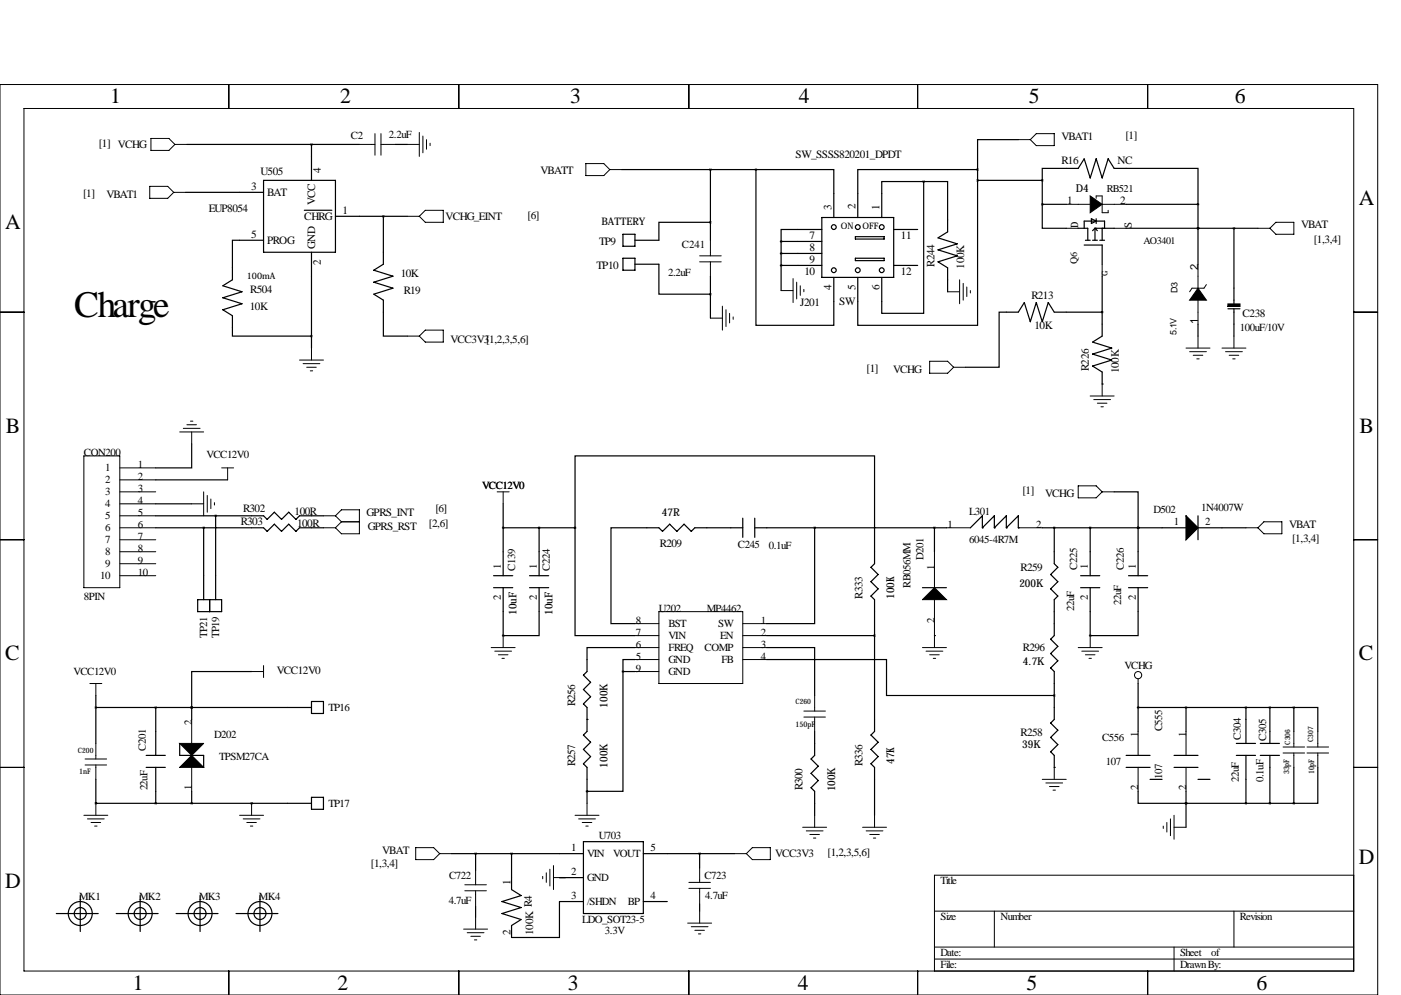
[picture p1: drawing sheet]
<svg xmlns="http://www.w3.org/2000/svg" width="297mm" height="211mm" viewBox="0 0 297 211" stroke-linecap="round" stroke-linejoin="round" font-family="sans-serif">
<g fill="none" stroke="#000" stroke-width=".21">
<path d="M0 17.9h292.1v193.1h-292.1zM48.5 17.9v5.1M97.3 17.9v5.1M146 17.9v5.1M194.6 17.9v5.1M243.3 17.9v5.1M5.1 23h281.9v182.9h-281.9zM31.7 39.5h3.9l1.2 1.3-1.2 1.3h-3.9zM32 29.4h3.8l1.3 1.2-1.3 1.3h-3.8zM37.1 30.6h2.5M76.2 30.6h3.3M79.5 28.3v4.6"/>
<path d="M80.8 30.6h3M80.8 28.3v4.6M86.4 30.6h2.5M88.9 28.1v5.1M89.7 28.8v3.6M90.4 29.6v2M91.2 30.4v.5M124.2 34.7h3.8l1.3 1.3-1.3 1.2h-3.8zM129.3 36h2.5M215.9 29.6h2.5M218.4 29.6l1.3-1.3h3.8v2.6h-3.8zM36.8 40.8h2.6"/>
<path d="M86.4 45.9h2.5M88.9 45.9l1.3-1.3h3.8v2.5h-3.8zM148.3 54.2h4.6M148.3 55.5h4.6M150.6 50.9v3.3M150.6 55.5v3.1M168.1 59.1v5M168.9 59.8v3.6M203.5 59.3v5.1M226.1 48.4h2.5M226.1 43.3h5M232.4 42.1v-.6h1.3v3.6h1.2v-.5"/>
<path d="M233.7 56v2.6M233.7 43.3h5.1M236.2 48.4h2.6M254 56v5.1M266.7 48.4h2.5M270.5 47.1h3.8v2.6h-3.8l-1.3-1.3zM0 66.2h5.1M63.5 76.3h5.1M64.3 77.1h3.5M65 77.9h2.1M65.8 78.6h.5M66 73.8v2.5"/>
<path d="M86.4 71.3h2.5M90.2 70h3.8v2.5h-3.8l-1.3-1.2zM150.6 67.5h2.6M153.2 64.9v5.1M153.9 65.7v3.5M154.7 66.4v2.1M155.4 67.2v.5M165.6 61.6h2.5M169.7 60.6v2M170.4 61.4v.5M197.1 76.6h3.8l1.3 1.3-1.3 1.2h-3.8zM200.9 61.9h2.6"/>
<path d="M202.2 77.9h2.5M204.2 60.1v3.5M205 60.8v2.1M205.7 61.6v.5M251.5 73.8h5M252.2 74.6h3.6M253 75.3h2M253.7 76.1h.6M254 63.6v5.1M254 71.3v2.5M255.8 60.3l-.5 .8h-2.6l-.5 .8M259.1 73.8h5.1"/>
<path d="M259.8 74.6h3.6M260.6 75.3h2M261.4 76.1h.5M261.6 71.3v2.5M287 66.2h5.1M17.8 96.7h7.6v27.9h-7.6zM25.4 99.2h7.6M38.1 91.6h5.1M38.9 90.8h3.5M39.6 90.1h2.1M40.4 89.3h.5M40.6 91.6v2.5"/>
<path d="M47 99.2h2.5M48.3 99.2v2.5M231.1 84h5.1M231.9 84.7h3.6M232.7 85.5h2M233.4 86.2h.5M233.7 81.4v2.6M0 114.4h5.1M25.4 114.4h7.6M25.4 101.7h7.6M25.4 104.3h7.6M25.4 106.8h7.6"/>
<path d="M25.4 109.4h7.6M25.4 111.9h7.6M25.4 117h7.6M25.4 119.5h7.6M40.6 106.8h2.6M43.2 104.3v5.1M43.9 105v3.6M44.7 105.8v2M45.5 106.6v.5M68.6 109.4h2.5M68.6 111.9h2.5M71.1 109.4l1.3 1.2"/>
<path d="M71.1 109.4l1.3-1.3h3.8v5.1h-3.8l-1.3-1.3M72.4 110.6h3.8M72.4 110.6l-1.3 1.3M105.4 104.3h2.5M106.7 104.3v2.5M198.1 117v7.6M200.7 111.9h5M215.9 111.9h5.1M228.6 103h3.8l1.3 1.3-1.3 1.3h-3.8zM233.7 104.3h2.5M264.2 111.9h2.5M268 110.6h3.8v2.6h-3.8l-1.3-1.3z"/>
<path d="M287 114.4h5.1M25.4 122.1h7.6M104.1 137.3h5.1M104.9 138.1h3.6M105.7 138.8h2M106.4 139.6h.5M106.7 134.8v2.5M134.6 132.2h5.1M134.6 134.8h5.1M134.6 137.3h5.1M134.6 139.8h5.1M139.7 129.7h17.8v15.2h-17.8z"/>
<path d="M157.5 132.2h5.1M157.5 134.8h5.1M157.5 137.3h5.1M157.5 139.8h5.1M195.6 137.3h5.1M196.3 138.1h3.6M197.1 138.8h2M197.9 139.6h.5M198.1 127.1v10.2M228.6 137.3h5.1M229.4 138.1h3.5M230.1 138.8h2.1"/>
<path d="M230.9 139.6h.5M231.1 134.8v2.5M19 144.9h2.6M20.3 144.9v2.6M20.3 157.6v3.3M40.6 152.5v5.1M53.3 142.4h2.6M55.9 141.1v2.6M134.6 142.4h5.1M170.4 150.8h4.6M170.4 152h4.6M172.7 147.5v3.3"/>
<path d="M172.7 152v3.1M241.3 143.9v1M241.3 155.1v5.1M251.5 155.1v5.1M272 158.4h4.6M272 159.7h4.6M274.3 155.1v3.3M274.3 159.7v3M277.1 158.4h4.6M277.1 159.7h4.6M279.4 155.1v3.3M279.4 159.7v3"/>
<path d="M0 162.7h5.1M17.8 172.9h5.1M18 160.9h4.6M18 162.2h4.6M18.5 173.6h3.6M19.3 174.4h2M20.1 175.1h.5M20.3 162.2v3M20.3 170.3v2.6M40.6 162.7v5.1M50.8 172.9h5.1M51.6 173.6h3.5"/>
<path d="M52.3 174.4h2.1M53.1 175.1h.5M53.3 170.3v2.6M88.1 179.7h3.8l1.3 1.3-1.3 1.3h-3.8zM121.9 172.9h5.1M122.7 173.6h3.5M123.4 174.4h2.1M124.2 175.1h.5M124.5 170.3v2.6M170.2 175.4h5.1M170.9 176.2h3.6M171.7 176.9h2"/>
<path d="M172.5 177.7h.5M172.7 172.9v2.5M182.9 175.4h5.1M183.6 176.2h3.6M184.4 176.9h2M185.2 177.7h.5M185.4 172.9v2.5M221 165.2h5.1M221.7 166h3.6M222.5 166.8h2M223.3 167.5h.5M223.5 162.7v2.5"/>
<path d="M241.3 162.7v5.1M246.6 175.1v.6M247.4 174.4v2M248.2 173.6v3.6M248.9 172.9v5M248.9 175.4h2.6M251.5 162.7v5.1M287 162.7h5.1M93.2 181h2.6M98.3 197h5.1M98.6 188.9h4.5M98.6 187.6h4.5"/>
<path d="M99.1 197.8h3.5M99.8 198.5h2.1M100.6 199.3h.5M100.8 184.5v3.1M100.8 188.9v3.3M100.8 194.5v2.5M115.1 185.8v.5M115.8 185.1v2M116.6 184.3v3.5M117.3 186.1h2.6M117.3 183.5v5.1M145.8 195.7h5.1"/>
<path d="M146 188.4h4.6M146 187.1h4.6M146.6 196.5h3.5M147.3 197.2h2.1M148.1 198h.5M148.3 184v3.1M148.3 188.4v3.3M148.3 193.2v2.5M155.7 181h2.5M158.2 181l1.3-1.3h3.8v2.6h-3.8zM198.1 193.2h88.9M210.8 193.2v7.6"/>
<path d="M261.6 193.2v7.6M287 185.6h-88.9v20.3M48.5 205.9v5.1M97.3 205.9v5.1M146 205.9v5.1M194.6 205.9v5.1M198.1 203.3h88.9M198.1 200.8h88.9M243.3 205.9v5.1M248.9 200.8v5.1"/>
<circle cx="241.3" cy="143.1" r=".76"/>
</g>
<path d="M231.1 41.5l2.6 1.8-2.6 1.8zM254 61.1l1.8 2.5h-3.6zM198.1 124.6l2.6 2.5h-5.1zM38.1 157.6h5.1l-2.6 2.6zM40.6 160.2l2.6 2.5h-5.1z" fill="#000" stroke="#000" stroke-width=".21"/>
<g fill="none" stroke="#000" stroke-width=".25">
<path d="M39.6 30.6h36.6M55.9 38.2h15.2v15.3h-15.2zM66 30.6v7.6M83.8 30.6h2.6M131.8 36h28.5M150.6 36v14.9M160.3 36v33h16.5v-10.2M160.3 36h16.5v10.1M195.8 38.5h-8.9v7.6M195.8 38.5v27.9h-8.9v-7.6M195.8 38.5h5.1v10.7l-2 1.2 4 1.3-4 1.3 4 1.2-4 1.3 2 1.3v5.1M207.3 36h-25.4v10.1"/>
<path d="M207.3 38.2v30.8h-25.4v-10.2M207.3 38.2h13.7M207.3 36v2.2M215.9 29.6h-8.6v6.4M221 38.2v-2.5h7.6l1.3-2 1.2 4 1.3-4 1.3 4 1.2-4 1.3 2h17.8v7.6M221 38.2v5.1M39.4 40.8h16.5M55.9 50.9h-6.6v8.4l-2.1 1.3 4.1 1.3-4.1 1.2 4.1 1.3-4.1 1.3 2.1 1.2v4.4h16.7M64.5 44.6h5.9M66 53.5v20.3M71.1 45.9h15.3M81.3 45.9v10.1l-2.1 1.3 4.1 1.3-4.1 1.2 4.1 1.3-4.1 1.3 2.1 1.2v7.7h5.1"/>
<path d="M132.1 49.7h2.5v2.5h-2.5zM132.1 54.8h2.5v2.5h-2.5zM134.6 56h5.1v6.4h10.9M150.6 47.1h-10.9v3.8h-5.1M150.6 58.6v8.9M165.6 51.2h8.6M165.6 53.7h8.6M165.6 56.3h8.6M165.6 51.2v10.4M174.2 48.7h-8.6v2.5M174.2 46.1h15.3v12.7h-15.3zM181.4 50.2h6.1v.5h-6.1z"/>
<path d="M181.4 54.8h6.1v.5h-6.1zM189.5 48.7h5.1M189.5 56.3h5.1M221 43.3v5.1h5.1M221 43.3h5.1M228.6 48.4h2v2.5M229.9 52h3.8v4M229.9 48.4v-1.5h4.3v1.5M230.1 50.9h1M231.4 46.4l1 .5-1 .5zM231.6 50.9h1.1M232.2 48.4h4"/>
<path d="M232.2 48.4v2.5M232.2 48.4l-.6 .5M232.2 48.4l.5 .5M232.4 46.4v1M233.2 50.9h1M233.7 48.4v2.5M233.7 58.6v12.7l-2.1 1.2 4.1 1.3-4.1 1.3 4.1 1.2-4.1 1.3 2.1 1.3v2.5M238.8 48.4h27.9M238.8 43.3h15.2M254 48.4h.1M254 43.3v12.7M261.6 48.4v16"/>
<path d="M233.7 66.2h-10.2l-1.3-2.1-1.2 4.1-1.3-4.1-1.3 4.1-1.2-4.1-1.3 2.1h-4.1v11.7h-7.1M254 68.7v2.6M260.3 65.5h2.6M261.6 65.5v5.8M40.6 94.1v5.1h-7.6M233.7 81.4h.1M33 111.9h22.9l.7 .8 1.6-1.6 1.5 1.6 1.5-1.6 1.5 1.6 .8-.8h5.1M33 109.4h22.9l.7 .7 1.6-1.5 1.5 1.5 1.5-1.5 1.5 1.5 .8-.7h5.1M33 101.7h15.3M33 106.8h7.6M43.2 111.9v15.2M45.7 109.4v17.7"/>
<path d="M106.7 111.9h15.2M106.7 106.8v15.3M114.3 111.9v10.2M121.9 111.9v-15.2h63.5v22.8l-.7 .8 1.5 1.5-1.5 1.5 1.5 1.6-1.5 1.5 .7 .7v28l-.7 .7 1.5 1.6-1.5 1.5 1.5 1.5-1.5 1.5 .7 .8v10.2M121.9 111.9v22.9h12.7M157.5 111.9h-10.2l-.7 .8-1.6-1.6-1.5 1.6-1.5-1.6-1.5 1.6-.8-.8h-10.2v20.3h5.1M157.5 109.9v4M160 111.9h40.7M160 109.9v4M172.7 111.9v20.3h-10.1M198.1 111.9v5.1M205.7 111.9l2.6-2.5v2.5"/>
<path d="M208.3 111.9h.1M208.3 111.9l2.5-2.5v2.5M210.8 111.9h.1M210.8 111.9l2.6-2.5v2.5M213.4 111.9h.1M213.4 111.9l2.5-2.5v2.5M215.9 111.9h.1M221 111.9h30.5M223.5 111.9v7.6l.8 .8-1.5 1.5 1.5 1.5-1.5 1.6 1.5 1.5-.8 .7v7.7l-.7 .7 1.5 1.5-1.5 1.6 1.5 1.5-1.5 1.5 .7 .8v10.1l-.7 .8 1.5 1.5-1.5 1.6 1.5 1.5-1.5 1.5 .7 .8v2.5M231.1 111.9v10.2M236.2 104.3h5.1v7.6M241.3 111.9h.1"/>
<path d="M241.3 111.9v10.2M254 111.9h10.2M254 109.4v5M41.9 127.1h5.1v2.6h-5.1zM44.4 127.1v2.6M104.6 124.6h4.1M104.6 122.1h4.1M106.7 134.8h.1M106.7 124.6v10.2M112.3 124.6h4M112.3 122.1h4M114.3 124.6v10.2h-7.6"/>
<path d="M134.6 137.3h-10.1v5.1l-.8 .7 1.5 1.6-1.5 1.5 1.5 1.5-1.5 1.5 .8 .8v5.1l-.8 .7 1.5 1.6-1.5 1.5 1.5 1.5-1.5 1.5 .8 .8v7.6M134.6 139.8h-2.5v2.6M162.6 139.8h25.4v7.7h35.5M162.6 137.3h10.1v10.2M162.6 134.8h22.8M195.6 124.6h5.1M198.1 134.8h.1M229.1 124.6h4.1M229.1 122.1h4.1M231.1 134.8h.1M231.1 124.6v10.2M239.3 124.6h4"/>
<path d="M239.3 122.1h4M241.3 124.6v10.2h-10.2M20.3 150h45.7M20.3 147.5v10.1M33 150v10.2M38.1 157.6v2.6h5.1v2.5M40.6 150h.1M40.6 150v2.5M53.3 142.4h-12.7v7.6M66 148.7h2.6v2.6h-2.6zM124.5 152.5h.1M132.1 142.4v25.4h-7.6"/>
<path d="M132.1 142.4h2.5M172.7 155.1v5.1l-.7 .7 1.5 1.5-1.5 1.6 1.5 1.5-1.5 1.5 .7 .8v5.1M241.3 144.9v10.2M241.3 150h33M251.5 150v5.1M262.1 157.6h4.1M264.2 150v7.6M267.2 157.6h4.1M269.2 150v7.6M274.3 150h5.1v5.1M274.3 150v5.1M20.3 170.3h.1"/>
<path d="M20.3 170.3h45.7M20.3 165.2v5.1M31 160.2h4.1M31 162.7h4.1M33 162.7v7.6M40.6 167.8v2.5M53.3 170.3h.1M66 169.1h2.6v2.5h-2.6zM123.7 178.4h12.7v15.3h-12.7zM223.5 162.7h.1M238.8 160.2h5M238.8 162.7h5"/>
<path d="M241.3 167.8v2.5h10.2M243.8 165.2h2.6M248.9 160.2h5.1M248.9 162.7h5.1M251.5 170.3h.1M251.5 170.3h22.8M251.5 167.8v7.6M254 165.2h2.5M262.1 160.2h4.1M264.2 160.2v10.1M267.2 160.2h4.1M269.2 160.2v10.1"/>
<path d="M274.3 162.7v7.6M279.4 162.7v7.6h-5.1M11.9 193.7h8.9M17 189.9v7.6M24.6 193.7h8.9M29.7 189.9v7.6M37.3 193.7h8.9M42.4 189.9v7.6M50 193.7h8.9M55.1 189.9v7.6M95.8 181h27.9M100.8 181v3.5"/>
<path d="M100.8 192.2v2.3M108.5 181v7.6l2 1.3-4.1 1.2 4.1 1.3-4.1 1.3 4.1 1.3-2 1.2v2.6h10.1v-7.7h5.1M118.6 186.1h5.1M136.4 181h19.3M136.4 191.1h5.1M148.3 181v3M148.3 191.7v1.5"/>
<circle cx="176.8" cy="48.1" r=".51"/>
<circle cx="176.8" cy="57.3" r=".51"/>
<circle cx="181.9" cy="57.3" r=".51"/>
<circle cx="181.9" cy="48.1" r=".51"/>
<circle cx="186.9" cy="57.3" r=".51"/>
<circle cx="186.9" cy="48.1" r=".51"/>
<circle cx="17" cy="193.7" r="1.27"/>
<circle cx="17" cy="193.7" r="2.54"/>
<circle cx="29.7" cy="193.7" r="1.27"/>
<circle cx="29.7" cy="193.7" r="2.54"/>
<circle cx="42.4" cy="193.7" r="1.27"/>
<circle cx="42.4" cy="193.7" r="2.54"/>
<circle cx="55.1" cy="193.7" r="1.27"/>
<circle cx="55.1" cy="193.7" r="2.54"/>
</g>
<path d="M260.3 64.5h2.6v.5h-2.6zM251.5 109.4l2.5 2.5-2.5 2.5z" fill="#000" stroke="#000" stroke-width=".25"/>
<path d="M40.6 170.3a.05 .05 0 0 0 .1 0 .05 .05 0 0 0-.1 0zM53.3 170.3a.05 .05 0 0 0 .1 0 .05 .05 0 0 0-.1 0zM40.6 150a.05 .05 0 0 0 .1 0 .05 .05 0 0 0-.1 0zM124.4 167.8a.05 .05 0 0 0 .1 0 .05 .05 0 0 0-.1 0zM231.1 111.9a.05 .05 0 0 0 .1 0 .05 .05 0 0 0-.1 0zM231.1 134.8a.05 .05 0 0 0 .1 0 .05 .05 0 0 0-.1 0zM40.6 150a.05 .05 0 0 0 .1 0 .05 .05 0 0 0-.1 0zM207.2 36a.05 .05 0 0 0 .1 0 .05 .05 0 0 0-.1 0zM195.8 38.5a.05 .05 0 0 0 .1 0 .05 .05 0 0 0-.1 0zM66 71.3a.05 .05 0 0 0 .1 0 .05 .05 0 0 0-.1 0zM66 30.6a.05 .05 0 0 0 .1 0 .05 .05 0 0 0-.1 0zM207.2 38.2a.05 .05 0 0 0 .1 0 .05 .05 0 0 0-.1 0zM264.1 170.3a.05 .05 0 0 0 .1 0 .05 .05 0 0 0-.1 0zM269.2 170.3a.05 .05 0 0 0 .1 0 .05 .05 0 0 0-.1 0zM251.4 170.3a.05 .05 0 0 0 .1 0 .05 .05 0 0 0-.1 0zM251.4 150a.05 .05 0 0 0 .1 0 .05 .05 0 0 0-.1 0zM264.1 150a.05 .05 0 0 0 .1 0 .05 .05 0 0 0-.1 0zM269.2 150a.05 .05 0 0 0 .1 0 .05 .05 0 0 0-.1 0zM251.4 170.3a.05 .05 0 0 0 .1 0 .05 .05 0 0 0-.1 0zM100.8 181a.05 .05 0 0 0 .1 0 .05 .05 0 0 0-.1 0zM148.3 181a.05 .05 0 0 0 .1 0 .05 .05 0 0 0-.1 0zM108.4 181a.05 .05 0 0 0 .1 0 .05 .05 0 0 0-.1 0z" fill="#000" stroke="#000" stroke-width=".51"/>
<text font-size="7.9" x="15.7" y="67.2">Charge</text>
<g font-size="4.6">
<text x="23.3" y="21.9">1</text>
<text x="72.1" y="21.9">2</text>
<text x="120.9" y="21.9">3</text>
<text x="169.4" y="21.9">4</text>
<text x="218.1" y="21.9">5</text>
<text x="261.8" y="21.9">6</text>
<text x="288.1" y="43.5">A</text>
<text x="1.1" y="48.6">A</text>
<text x="1.2" y="91.8">B</text>
<text x="288.2" y="91.8">B</text>
<text x="1.1" y="140">C</text>
<text x="288.1" y="140">C</text>
<text x="288.1" y="183.2">D</text>
<text x="1.1" y="188.3">D</text>
<text x="28.2" y="209.9">1</text>
<text x="71.6" y="209.9">2</text>
<text x="120.4" y="209.9">3</text>
<text x="169.1" y="209.9">4</text>
<text x="217.6" y="209.9">5</text>
<text x="266.4" y="209.9">6</text>
</g>
<g font-size="2.4">
<text x="225" y="29.6">VBAT1</text>
<text x="238.6" y="29.4">[1]</text>
<text x="20.9" y="31.1">[1] VCHG</text>
<text x="168.7" y="33.4">SW_SSSS820201_DPDT</text>
<text x="225.1" y="34.7">R16</text>
<text x="236.9" y="34.7">NC</text>
<text x="17.6" y="41.8">[1]</text>
<text x="53.3" y="40.3">3</text>
<text x="55.2" y="37">U505</text>
<text x="56.6" y="41.5">BAT</text>
<text x="68.1" y="36.7" transform="rotate(-90 68.1 36.7)">4</text>
<text x="114.6" y="37">VBATT</text>
<text x="22.6" y="42.1">VBAT1</text>
<text x="44.2" y="45">EUP8054</text>
<text x="64.5" y="46.6">CHRG</text>
<text x="66.8" y="43.5" transform="rotate(-90 66.8 43.5)">VCC</text>
<text x="72.6" y="45.4">1</text>
<text x="94.5" y="46.6">VCHG_EINT</text>
<text x="111.9" y="46.4">[6]</text>
<text x="176.3" y="44.6" transform="rotate(-90 176.3 44.6)">3</text>
<text x="181.4" y="44.3" transform="rotate(-90 181.4 44.3)">2</text>
<text x="186.4" y="44.6" transform="rotate(-90 186.4 44.6)">1</text>
<text x="226.2" y="43.3">1</text>
<text x="237.5" y="43.3">2</text>
<text x="53.3" y="50.4">5</text>
<text x="56.6" y="51.7">PROG</text>
<text x="66.8" y="52.7" transform="rotate(-90 66.8 52.7)">GND</text>
<text x="127" y="52">TP9</text>
<text x="171.6" y="50.7">7</text>
<text x="171.6" y="53.2">8</text>
<text x="191" y="50.7">11</text>
<text x="275.8" y="48.4">VBAT</text>
<text x="278.5" y="51.4">[1,3,4]</text>
<text x="68.1" y="56.1" transform="rotate(-90 68.1 56.1)">2</text>
<text x="85" y="58.8">10K</text>
<text x="126.5" y="57">TP10</text>
<text x="170.5" y="58.3">10</text>
<text x="171.6" y="55.8">9</text>
<text x="191" y="58.3">12</text>
<text x="198.1" y="56.6" transform="rotate(-90 198.1 56.6)">R244</text>
<text x="204.5" y="56.9" transform="rotate(-90 204.5 56.9)">100K</text>
<text x="254" y="57.3" transform="rotate(-90 254 57.3)">2</text>
<text x="53" y="65.7">10K</text>
<text x="53.1" y="62.1">R504</text>
<text x="85.6" y="62.4">R19</text>
<text x="169.7" y="64.9">J201</text>
<text x="176.3" y="61.4" transform="rotate(-90 176.3 61.4)">4</text>
<text x="177.9" y="64.6">SW</text>
<text x="181.4" y="61.4" transform="rotate(-90 181.4 61.4)">5</text>
<text x="186.4" y="61.4" transform="rotate(-90 186.4 61.4)">6</text>
<text x="218.7" y="63.4">R213</text>
<text x="219.3" y="69.7">10K</text>
<text x="254" y="68.7" transform="rotate(-90 254 68.7)">1</text>
<text x="263.4" y="67.2">C238</text>
<text x="95.5" y="72.8">VCC3V3[1,2,3,5,6]</text>
<text x="183.7" y="78.9">[1]</text>
<text x="189.4" y="79.1">VCHG</text>
<text x="230.9" y="78.6" transform="rotate(-90 230.9 78.6)">R226</text>
<text x="237.2" y="79" transform="rotate(-90 237.2 79)">100K</text>
<text x="216.8" y="104.8">[1]</text>
<text x="221.6" y="105.3">VCHG</text>
<text x="51" y="111.4">R303</text>
<text x="51.5" y="108.6">R302</text>
<text x="62.5" y="109.1">100R</text>
<text x="63" y="111.6">100R</text>
<text x="77.7" y="109.4">GPRS_INT</text>
<text x="78" y="112.4">GPRS_RST</text>
<text x="90.9" y="111.6">[2,6]</text>
<text x="92.3" y="108.6">[6]</text>
<text x="273.3" y="111.9">VBAT</text>
<text x="139.9" y="115.9">R209</text>
<text x="274" y="114.9">[1,3,4]</text>
<text x="216.4" y="121">R259</text>
<text x="182.9" y="126.9" transform="rotate(-90 182.9 126.9)">R333</text>
<text x="58.7" y="142.9">VCC12V0</text>
<text x="216.9" y="138.1">R296</text>
<text x="121.9" y="149.8" transform="rotate(-90 121.9 149.8)">R256</text>
<text x="216.4" y="156.1">R258</text>
<text x="121.9" y="162.5" transform="rotate(-90 121.9 162.5)">R257</text>
<text x="170.2" y="167.5" transform="rotate(-90 170.2 167.5)">R300</text>
<text x="182.9" y="162.5" transform="rotate(-90 182.9 162.5)">R336</text>
<text x="78.6" y="183.8">[1,3,4]</text>
<text x="81" y="181">VBAT</text>
<text x="164.3" y="181.8">VCC3V3</text>
<text x="175.4" y="181.5">[1,2,3,5,6]</text>
<text x="108.2" y="187.6" transform="rotate(-90 108.2 187.6)">1</text>
<text x="108.2" y="198.3" transform="rotate(-90 108.2 198.3)">2</text>
<text x="113" y="198.2" transform="rotate(-90 113 198.2)">100K R4</text>
</g>
<g font-size="2.3">
<text x="74.4" y="29.4">C2</text>
<text x="82.5" y="29.4">2.2uF</text>
<text x="228.1" y="40.8">D4</text>
<text x="144.6" y="52.5">C241</text>
<text x="141.6" y="58.6">2.2uF</text>
<text x="262.9" y="70.2">100uF/10V</text>
<text x="17.8" y="96.7">CON200</text>
<text x="22.3" y="99.9">1</text>
<text x="29.2" y="99.2">1</text>
<text x="29.2" y="101.7">2</text>
<text x="43.8" y="97.2">VCC12V0</text>
<text x="22.3" y="102.5">2</text>
<text x="22.3" y="105">3</text>
<text x="22.3" y="107.6">4</text>
<text x="29.2" y="104.3">3</text>
<text x="29.2" y="106.8">4</text>
<text x="102.2" y="103.8">VCC12V0</text>
<text x="22.3" y="110.1">5</text>
<text x="22.3" y="112.6">6</text>
<text x="29.2" y="109.4">5</text>
<text x="29.2" y="111.9">6</text>
<text x="140.3" y="109.4">47R</text>
<text x="200.9" y="111.9">1</text>
<text x="205.5" y="109.1">L301</text>
<text x="219.7" y="111.9">2</text>
<text x="244.6" y="108.9">D502</text>
<text x="248.9" y="111.4">1</text>
<text x="254.7" y="108.3">1N4007W</text>
<text x="255.5" y="111.4">2</text>
<text x="22.3" y="115.2">7</text>
<text x="22.3" y="117.7">8</text>
<text x="29.2" y="114.4">7</text>
<text x="29.2" y="117">8</text>
<text x="29.2" y="119.5">9</text>
<text x="156.4" y="116.2">C245</text>
<text x="163" y="116.5">0.1uF</text>
<text x="195.8" y="118.8" transform="rotate(-90 195.8 118.8)">D201</text>
<text x="205.5" y="115.2">6045-4R7M</text>
<text x="21.3" y="122.8">10</text>
<text x="22.3" y="120.3">9</text>
<text x="29.2" y="122.1">10</text>
<text x="106.2" y="120.5" transform="rotate(-90 106.2 120.5)">1</text>
<text x="109.2" y="121.1" transform="rotate(-90 109.2 121.1)">C139</text>
<text x="113.8" y="120.5" transform="rotate(-90 113.8 120.5)">1</text>
<text x="116.6" y="121.1" transform="rotate(-90 116.6 121.1)">C224</text>
<text x="193" y="124.6" transform="rotate(-90 193 124.6)">RB056MM</text>
<text x="198.1" y="120.8" transform="rotate(-90 198.1 120.8)">1</text>
<text x="216.1" y="124.4">200K</text>
<text x="228.3" y="120.8" transform="rotate(-90 228.3 120.8)">C225</text>
<text x="230.6" y="120.5" transform="rotate(-90 230.6 120.5)">1</text>
<text x="238.3" y="120.8" transform="rotate(-90 238.3 120.8)">C226</text>
<text x="240.8" y="120.5" transform="rotate(-90 240.8 120.5)">1</text>
<text x="17.8" y="127.1">8PIN</text>
<text x="106.2" y="127.2" transform="rotate(-90 106.2 127.2)">2</text>
<text x="109.5" y="130.3" transform="rotate(-90 109.5 130.3)">10uF</text>
<text x="113.8" y="127.2" transform="rotate(-90 113.8 127.2)">2</text>
<text x="117.1" y="130.3" transform="rotate(-90 117.1 130.3)">10uF</text>
<text x="139.7" y="129.7">U202</text>
<text x="149.9" y="129.7">MP4462</text>
<text x="189.6" y="127" transform="rotate(-90 189.6 127)">100K</text>
<text x="227.8" y="129.5" transform="rotate(-90 227.8 129.5)">22uF</text>
<text x="230.6" y="127.2" transform="rotate(-90 230.6 127.2)">2</text>
<text x="237.7" y="128.2" transform="rotate(-90 237.7 128.2)">22uF</text>
<text x="240.8" y="127.2" transform="rotate(-90 240.8 127.2)">2</text>
<text x="43.9" y="135.2" transform="rotate(-90 43.9 135.2)">TP21</text>
<text x="46.5" y="135.2" transform="rotate(-90 46.5 135.2)">TP19</text>
<text x="134.8" y="137.3">6</text>
<text x="134.8" y="134.8">7</text>
<text x="134.8" y="132.2">8</text>
<text x="141.7" y="135.5">VIN</text>
<text x="141.7" y="133">BST</text>
<text x="152.3" y="133">SW</text>
<text x="152.7" y="135.5">EN</text>
<text x="161.3" y="132.2">1</text>
<text x="161.3" y="134.8">2</text>
<text x="161.3" y="137.3">3</text>
<text x="198.1" y="132" transform="rotate(-90 198.1 132)">2</text>
<text x="15.6" y="143.1">VCC12V0</text>
<text x="134.8" y="139.8">5</text>
<text x="134.8" y="142.4">9</text>
<text x="141.7" y="140.6">GND</text>
<text x="141.7" y="138">FREQ</text>
<text x="141.7" y="143.1">GND</text>
<text x="149.4" y="138">COMP</text>
<text x="152.9" y="140.6">FB</text>
<text x="161.3" y="139.8">4</text>
<text x="216.9" y="140.9">4.7K</text>
<text x="238.4" y="141.9">VCHG</text>
<text x="40.6" y="153.8" transform="rotate(-90 40.6 153.8)">2</text>
<text x="69.6" y="150.8">TP16</text>
<text x="128.8" y="150" transform="rotate(-90 128.8 150)">100K</text>
<text x="246.4" y="155.1" transform="rotate(-90 246.4 155.1)">C555</text>
<text x="30.9" y="159.2" transform="rotate(-90 30.9 159.2)">C201</text>
<text x="45.4" y="156.5">D202</text>
<text x="46.5" y="161.1">TPSM27CA</text>
<text x="189.6" y="161.9" transform="rotate(-90 189.6 161.9)">47K</text>
<text x="216.7" y="158.7">39K</text>
<text x="233.7" y="157.1">C556</text>
<text x="241.3" y="156.4" transform="rotate(-90 241.3 156.4)">1</text>
<text x="251.5" y="156.4" transform="rotate(-90 251.5 156.4)">1</text>
<text x="263.1" y="156.9" transform="rotate(-90 263.1 156.9)">C304</text>
<text x="268.5" y="157.1" transform="rotate(-90 268.5 157.1)">C305</text>
<text x="31.2" y="167.6" transform="rotate(-90 31.2 167.6)">22uF</text>
<text x="40.6" y="167.6" transform="rotate(-90 40.6 167.6)">1</text>
<text x="128.8" y="162.7" transform="rotate(-90 128.8 162.7)">100K</text>
<text x="177.1" y="167.8" transform="rotate(-90 177.1 167.8)">100K</text>
<text x="234.4" y="162.2">107</text>
<text x="241.3" y="167.6" transform="rotate(-90 241.3 167.6)">2</text>
<text x="246.4" y="165.2" transform="rotate(-90 246.4 165.2)">107</text>
<text x="251.5" y="167.6" transform="rotate(-90 251.5 167.6)">2</text>
<text x="262.6" y="165.8" transform="rotate(-90 262.6 165.8)">22uF</text>
<text x="267.9" y="165.8" transform="rotate(-90 267.9 165.8)">0.1uF</text>
<text x="69.6" y="171.1">TP17</text>
<text x="127" y="177.9">U703</text>
<text x="121.1" y="180.5">1</text>
<text x="121.1" y="185.6">2</text>
<text x="124.5" y="181.7">VIN</text>
<text x="130" y="181.7">VOUT</text>
<text x="137.9" y="180.5">5</text>
<text x="16.8" y="190.9">MK1</text>
<text x="29.5" y="190.9">MK2</text>
<text x="42.2" y="190.9">MK3</text>
<text x="54.9" y="190.9">MK4</text>
<text x="95.2" y="191.6">4.7uF</text>
<text x="95.2" y="186.3">C722</text>
<text x="121.1" y="190.6">3</text>
<text x="124.5" y="186.8">GND</text>
<text x="124.5" y="191.9">/SHDN</text>
<text x="133.1" y="191.9">BP</text>
<text x="137.9" y="190.6">4</text>
<text x="149.3" y="186.3">C723</text>
<text x="149.5" y="190.6">4.7uF</text>
<text x="199.4" y="187.5">Title</text>
<text x="123.5" y="195.7">LDO_SOT23-5</text>
<text x="128.3" y="197.9">3.3V</text>
<text x="199.4" y="195.2">Size</text>
<text x="212.1" y="195.2">Number</text>
<text x="262.9" y="195.2">Revision</text>
<text x="199.4" y="202.8">Date:</text>
<text x="250.2" y="202.8">Sheet</text>
<text x="256.8" y="202.8">of</text>
<text x="199.4" y="205.3">File:</text>
<text x="250.2" y="205.3">Drawn By:</text>
</g>
<g font-size="2.2">
<text x="234.7" y="40.8">RB521</text>
<text x="127.5" y="47.6">BATTERY</text>
</g>
<g font-size="2.1">
<text x="228.6" y="48.4" transform="rotate(-90 228.6 48.4)">D</text>
<text x="240" y="48.4" transform="rotate(-90 240 48.4)">S</text>
<text x="242.5" y="51.8">AO3401</text>
<text x="228.3" y="56" transform="rotate(-90 228.3 56)">Q6</text>
</g>
<g font-size="1.9">
<text x="178.3" y="48.7">ON</text>
<text x="182.9" y="48.7">OFF</text>
<text x="52.3" y="59.1">100mA</text>
<text x="249.7" y="62.1" transform="rotate(-90 249.7 62.1)">D3</text>
<text x="249.4" y="71" transform="rotate(-90 249.4 71)">5.1V</text>
</g>
<text font-size="1.7" x="234.8" y="58.6" transform="rotate(-90 234.8 58.6)">G</text>
<g font-size="1.6">
<text x="168.7" y="149.3">C260</text>
<text x="168.7" y="154.2">150pF</text>
<text x="16.5" y="159.7">C200</text>
<text x="273.6" y="157.9" transform="rotate(-90 273.6 157.9)">C306</text>
<text x="278.4" y="157.4" transform="rotate(-90 278.4 157.4)">C307</text>
<text x="16.8" y="164.1">1nF</text>
<text x="273.3" y="164.2" transform="rotate(-90 273.3 164.2)">33pF</text>
<text x="278.6" y="164.2" transform="rotate(-90 278.6 164.2)">10pF</text>
</g>
</svg>
